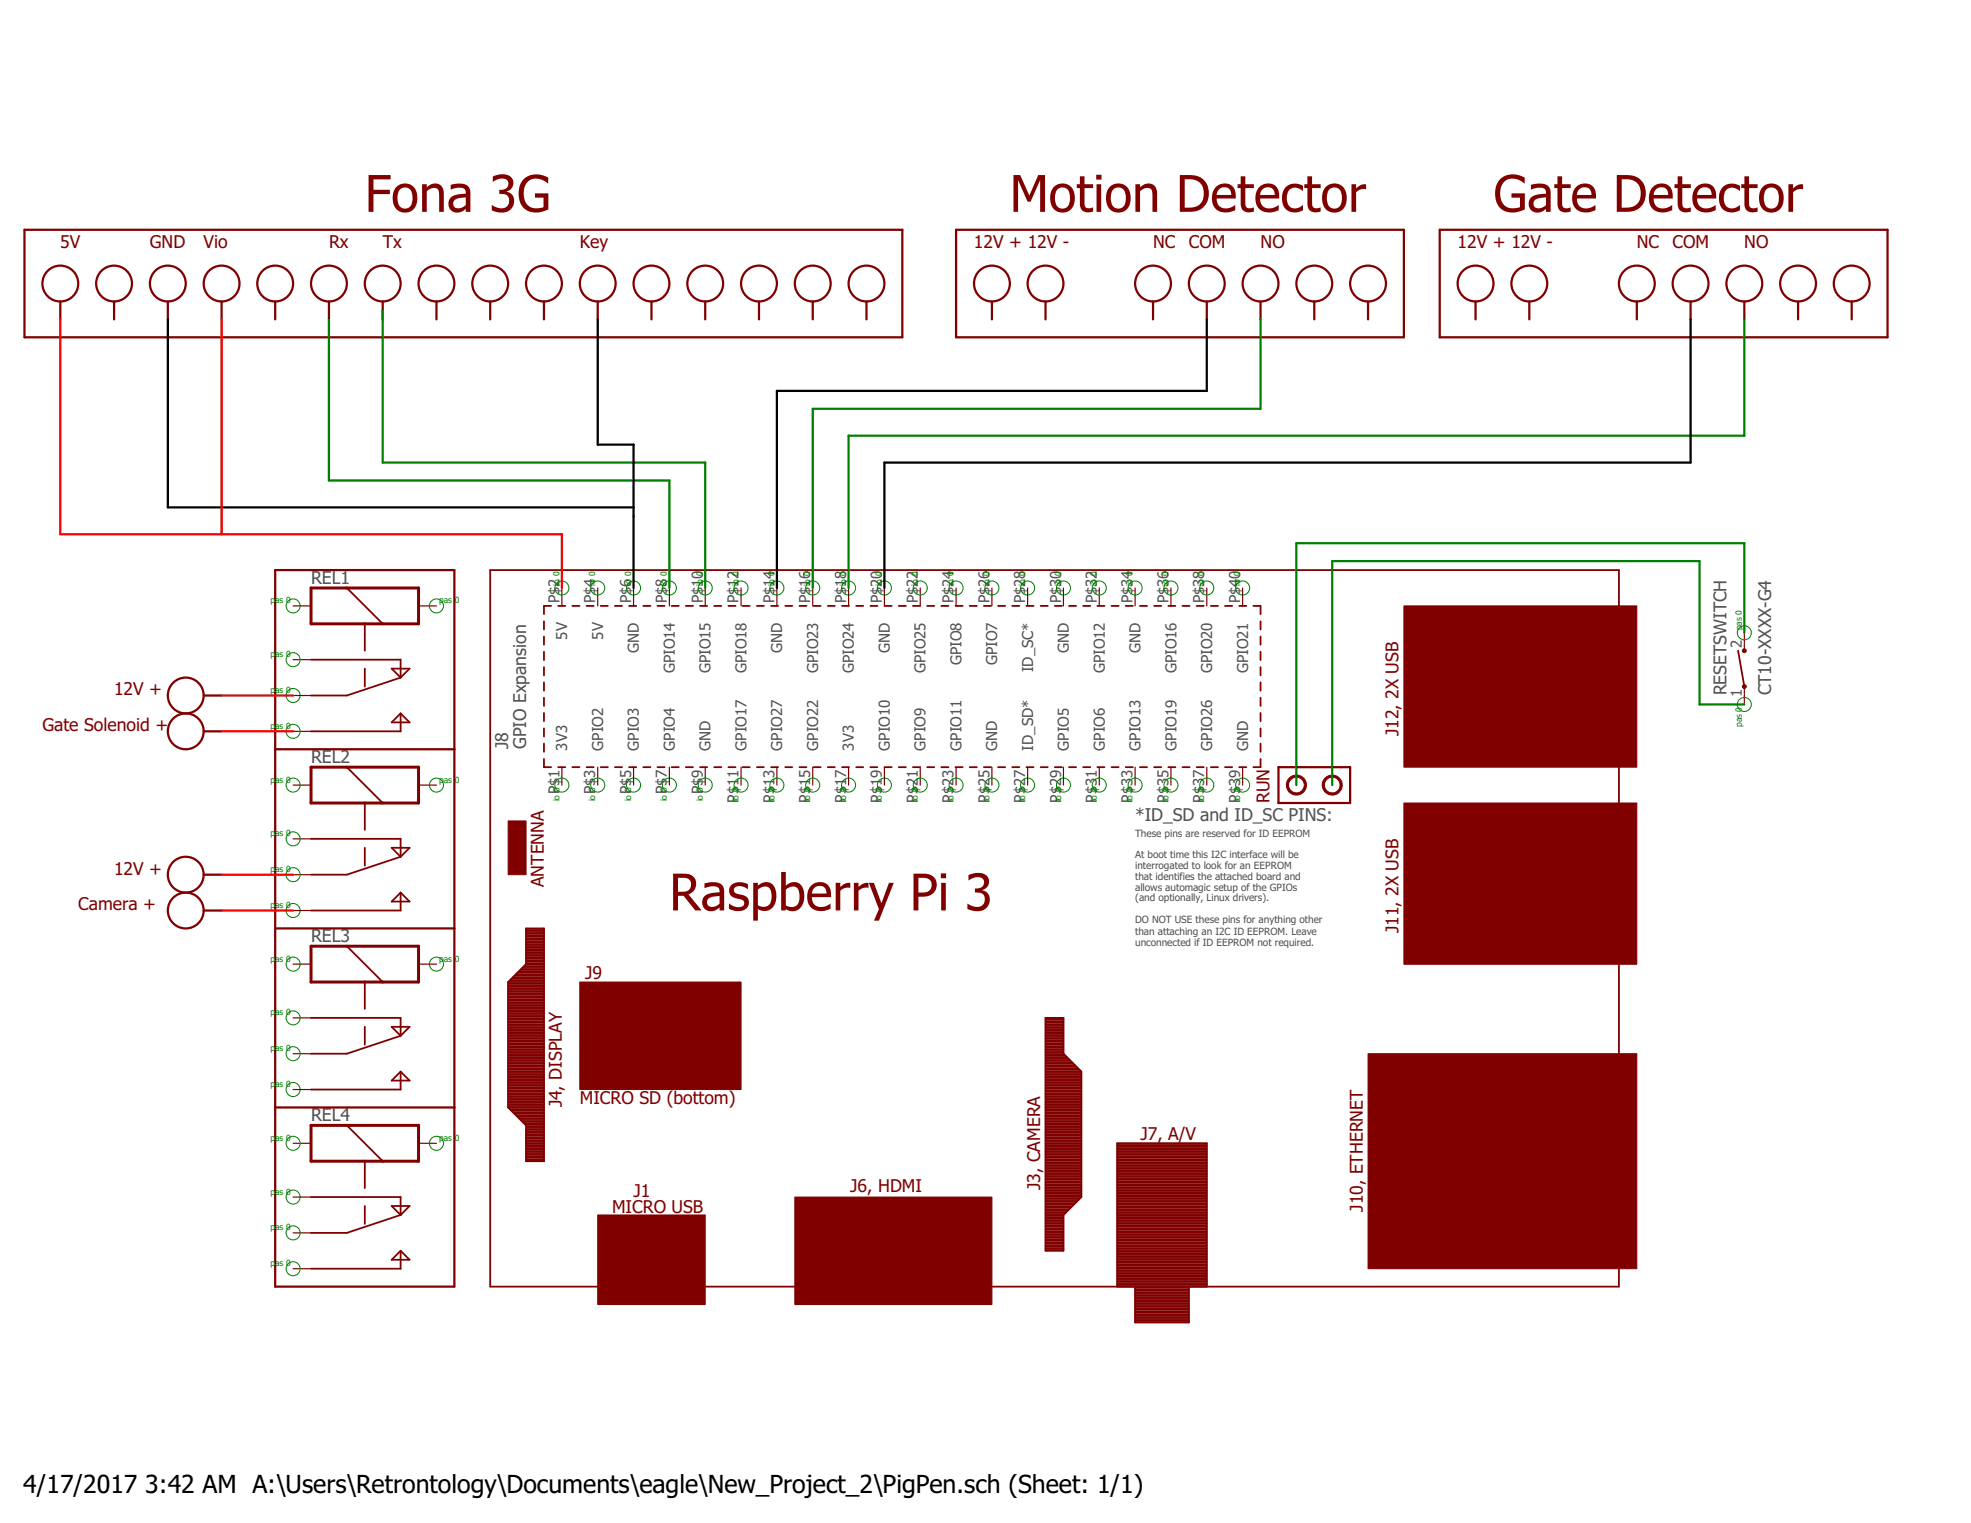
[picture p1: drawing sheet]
<svg xmlns="http://www.w3.org/2000/svg" width="279mm" height="216mm" viewBox="0 0 279 216" stroke-linecap="round" stroke-linejoin="round" font-family="sans-serif">
<g fill="none" stroke="#800000" stroke-width=".32">
<path d="M3.5 32.6h124.4v15.2h-124.4zM135.5 32.6h63.5v15.2h-63.5zM204.1 32.6h63.5v15.2h-63.5zM8.6 42.7v2.6M16.2 42.7v2.6M23.8 42.7v2.6M31.4 42.7v2.6M39 42.7v2.6M46.6 42.7v2.6M54.3 42.7v2.6M61.9 42.7v2.6M69.5 42.7v2.6"/>
<path d="M77.1 42.7v2.6M84.7 42.7v2.6M92.4 42.7v2.6M100 42.7v2.6M107.6 42.7v2.6M115.2 42.7v2.6M122.8 42.7v2.6M140.6 42.7v2.6M148.2 42.7v2.6M163.4 42.7v2.6M171.1 42.7v2.6M178.7 42.7v2.6"/>
<path d="M186.3 42.7v2.6M193.9 42.7v2.6M209.2 42.7v2.6M216.8 42.7v2.6M232 42.7v2.6M239.6 42.7v2.6M247.3 42.7v2.6M254.9 42.7v2.6M262.5 42.7v2.6M28.9 98.6h2.5M39 80.8h25.4v101.6h-25.4zM28.9 103.7h2.5"/>
<path d="M39 106.2h25.4M181.2 108.8h10.2v5h-10.2zM28.9 124h2.5M28.9 129.1h2.5M39 131.6h25.4M39 157h25.4"/>
<circle cx="8.6" cy="40.2" r="2.54"/>
<circle cx="16.2" cy="40.2" r="2.54"/>
<circle cx="23.8" cy="40.2" r="2.54"/>
<circle cx="31.4" cy="40.2" r="2.54"/>
<circle cx="39" cy="40.2" r="2.54"/>
<circle cx="46.6" cy="40.2" r="2.54"/>
<circle cx="54.2" cy="40.2" r="2.54"/>
<circle cx="61.9" cy="40.2" r="2.54"/>
<circle cx="69.5" cy="40.2" r="2.54"/>
<circle cx="77.1" cy="40.2" r="2.54"/>
<circle cx="84.7" cy="40.2" r="2.54"/>
<circle cx="92.3" cy="40.2" r="2.54"/>
<circle cx="100" cy="40.2" r="2.54"/>
<circle cx="107.6" cy="40.2" r="2.54"/>
<circle cx="115.2" cy="40.2" r="2.54"/>
<circle cx="122.8" cy="40.2" r="2.54"/>
<circle cx="140.6" cy="40.2" r="2.54"/>
<circle cx="148.2" cy="40.2" r="2.54"/>
<circle cx="163.4" cy="40.2" r="2.54"/>
<circle cx="171.1" cy="40.2" r="2.54"/>
<circle cx="178.7" cy="40.2" r="2.54"/>
<circle cx="186.3" cy="40.2" r="2.54"/>
<circle cx="193.9" cy="40.2" r="2.54"/>
<circle cx="209.2" cy="40.2" r="2.54"/>
<circle cx="216.8" cy="40.2" r="2.54"/>
<circle cx="232" cy="40.2" r="2.54"/>
<circle cx="239.6" cy="40.2" r="2.54"/>
<circle cx="247.3" cy="40.2" r="2.54"/>
<circle cx="254.9" cy="40.2" r="2.54"/>
<circle cx="262.5" cy="40.2" r="2.54"/>
<circle cx="26.3" cy="98.6" r="2.54"/>
<circle cx="26.3" cy="103.7" r="2.54"/>
<circle cx="26.3" cy="129.1" r="2.54"/>
<circle cx="26.3" cy="124" r="2.54"/>
</g>
<g fill="#800000" stroke="#800000" stroke-width=".14">
<path d="M182.7 110.3a1.43 1.43 0 0 1 2.3 .2 1.43 1.43 0 0 1-.8 2.2 1.43 1.43 0 0 1-1.8-1.4h.2a1.13 1.13 0 0 1 1.6-1.1 1.13 1.13 0 0 1 .3 1.9 1.13 1.13 0 0 1-1.8-.5l-.1-.3h-.2l.1-.7z" fill-rule="evenodd"/>
<path d="M187.8 110.3a1.43 1.43 0 0 1 2.3 .2 1.43 1.43 0 0 1-.9 2.2 1.43 1.43 0 0 1-1.8-1.4h.3a1.11 1.11 0 0 1 1.6-1.1 1.11 1.11 0 0 1 .3 1.9 1.11 1.11 0 0 1-1.8-.5l-.1-.3h-.3l.2-.7z" fill-rule="evenodd"/>
<circle cx="247.3" cy="97.3" r=".28"/>
<circle cx="247.3" cy="92.2" r=".28"/>
</g>
<g fill="none" stroke="#800000" stroke-width=".17">
<path d="M41.6 85.9h2.5M41.6 93.5h2.5M41.6 98.6h2.5M59.3 85.9h2.6M79.7 83.4v2.5M84.7 83.4v2.5M89.8 83.4v2.5M94.9 83.4v2.5M100 83.4v2.5M105.1 83.4v2.5M110.1 83.4v2.5M115.2 83.4v2.5"/>
<path d="M120.3 83.4v2.5M125.4 83.4v2.5M130.5 83.4v2.5M135.5 83.4v2.5M140.6 83.4v2.5M145.7 83.4v2.5M150.7 83.4v2.5M155.8 83.4v2.5M160.9 83.4v2.5M166 83.4v2.5M171.1 83.4v2.5M176.1 83.4v2.5"/>
<path d="M247.3 89.7v2.5M247.3 97.3v2.6M41.6 103.7h2.5M41.6 111.3h2.5M41.6 118.9h2.5M59.3 111.3h2.6M79.7 108.8v2.5M84.7 108.8v2.5M89.8 108.8v2.5M94.9 108.8v2.5M100 108.8v2.5M105.1 108.8v2.5"/>
<path d="M110.1 108.8v2.5M115.2 108.8v2.5M120.3 108.8v2.5M125.4 108.8v2.5M130.5 108.8v2.5M135.5 108.8v2.5M140.6 108.8v2.5M145.7 108.8v2.5M150.7 108.8v2.5M155.8 108.8v2.5M160.9 108.8v2.5M166 108.8v2.5"/>
<path d="M171.1 108.8v2.5M176.1 108.8v2.5M41.6 124h2.5M41.6 129.1h2.5M41.6 136.7h2.5M59.3 136.7h2.6M41.6 144.3h2.5M41.6 149.4h2.5M41.6 154.5h2.5M41.6 162.1h2.5M41.6 169.7h2.5M41.6 174.8h2.5"/>
<path d="M41.6 179.9h2.5M59.3 162.1h2.6"/>
</g>
<g fill="none" stroke="#800000" stroke-width=".25">
<path d="M44.1 93.5h12.7v2.6M49.2 83.4l5.1 5M51.7 88.4v3.8M51.7 94.8v2.5M55.5 94.8h2.6l-1.3 1.3zM56.8 96.1l-7.6 2.5h-5.1M69.5 80.8h160v101.6h-160zM77.1 88.1v1.1M77.1 90.2v1.2M77.1 92.4v1.2M77.1 94.6v1.1M77.1 96.7v1.2"/>
<path d="M77.1 98.9v1.2M78.1 85.9h-1v1.2M79.1 85.9h1M81.1 85.9h1M83.1 85.9h1.1M85.2 85.9h1M87.2 85.9h1M89.2 85.9h1M91.2 85.9h1M93.2 85.9h1M95.2 85.9h1M97.2 85.9h1"/>
<path d="M99.2 85.9h1M101.2 85.9h1.1M103.3 85.9h1M105.3 85.9h1M107.3 85.9h1M109.3 85.9h1M111.3 85.9h1M113.3 85.9h1M115.3 85.9h1M117.3 85.9h1M119.4 85.9h1M121.4 85.9h1"/>
<path d="M123.4 85.9h1M125.4 85.9h1M127.4 85.9h1M129.4 85.9h1M131.4 85.9h1M133.4 85.9h1.1M135.4 85.9h1.1M137.5 85.9h1M139.5 85.9h1M141.5 85.9h1M143.5 85.9h1M145.5 85.9h1"/>
<path d="M147.5 85.9h1M149.5 85.9h1M151.5 85.9h1M153.5 85.9h1.1M155.6 85.9h1M157.6 85.9h1M159.6 85.9h1M161.6 85.9h1M163.6 85.9h1M165.6 85.9h1M167.6 85.9h1M169.6 85.9h1"/>
<path d="M171.6 85.9h1.1M173.7 85.9h1M175.7 85.9h1M177.7 85.9h1v1.2M178.7 88.1v1.1M178.7 90.2v1.2M178.7 92.4v1.2M178.7 94.6v1.1M178.7 96.7v1.2M178.7 98.9v1.2M246.4 92.2l.9 5.1M44.1 118.9h12.7v2.6"/>
<path d="M49.2 108.8l5.1 5M51.7 113.8v3.8M56.8 101.1v2.6h-12.7M56.8 101.1l1.3 1.3h-2.6zM77.1 107.6v1.2h1M77.1 101.1v1.1M77.1 103.3v1.1M77.1 105.4v1.2M79.1 108.8h1M81.1 108.8h1M83.1 108.8h1.1M85.2 108.8h1"/>
<path d="M87.2 108.8h1M89.2 108.8h1M91.2 108.8h1M93.2 108.8h1M95.2 108.8h1M97.2 108.8h1M99.2 108.8h1M101.2 108.8h1.1M103.3 108.8h1M105.3 108.8h1M107.3 108.8h1M109.3 108.8h1"/>
<path d="M111.3 108.8h1M113.3 108.8h1M115.3 108.8h1M117.3 108.8h1M119.4 108.8h1M121.4 108.8h1M123.4 108.8h1M125.4 108.8h1M127.4 108.8h1M129.4 108.8h1M131.4 108.8h1M133.4 108.8h1.1"/>
<path d="M135.4 108.8h1.1M137.5 108.8h1M139.5 108.8h1M141.5 108.8h1M143.5 108.8h1M145.5 108.8h1M147.5 108.8h1M149.5 108.8h1M151.5 108.8h1M153.5 108.8h1.1M155.6 108.8h1M157.6 108.8h1"/>
<path d="M159.6 108.8h1M161.6 108.8h1M163.6 108.8h1M165.6 108.8h1M167.6 108.8h1M169.6 108.8h1M171.6 108.8h1.1M173.7 108.8h1M175.7 108.8h1M178.7 101.1v1.1M178.7 103.3v1.1M178.7 105.4v1.2"/>
<path d="M178.7 107.6v1.2h-1M49.2 134.1l5.1 5.1M51.7 120.2v2.5M51.7 139.2v3.8M55.5 120.2h2.6l-1.3 1.3zM56.8 126.5v2.6h-12.7M56.8 121.5l-7.6 2.5h-5.1M56.8 126.5l1.3 1.3h-2.6zM72 139.2l2.6-2.5v-5.1h2.5v33h-2.5v-5.1l-2.6-2.5M72 139.2v17.8M72 139.9h5.1M72 139.7h5.1"/>
<path d="M72 139.4h5.1M72 139.2h5.1M72.3 139h4.8M72.5 138.8h4.6M72.7 138.6h4.4M72.9 138.3h4.2M73.2 138.1h3.9M73.4 137.9h3.7M73.6 137.7h3.5M73.8 137.5h3.3M74 137.2h3.1M74.3 137h2.8"/>
<path d="M74.5 136.8h2.6M74.6 136.6h2.5M74.6 136.3h2.5M74.6 136.1h2.5M74.6 135.9h2.5M74.6 135.7h2.5M74.6 135.4h2.5M74.6 135.2h2.5M74.6 135h2.5M74.6 134.8h2.5M74.6 134.6h2.5M74.6 134.3h2.5"/>
<path d="M74.6 134.1h2.5M74.6 133.9h2.5M74.6 133.7h2.5M74.6 133.5h2.5M74.6 133.2h2.5M74.6 133h2.5M74.6 132.8h2.5M74.6 132.6h2.5M74.6 132.3h2.5M74.6 132.1h2.5M74.6 131.9h2.5M74.6 131.7h2.5"/>
<path d="M44.1 144.3h12.7v2.5M49.2 159.5l5.1 5.1M51.7 145.6v2.5M55.5 145.6h2.6l-1.3 1.2zM56.8 151.9v2.6h-12.7M56.8 146.8l-7.6 2.6h-5.1M56.8 151.9l1.3 1.3h-2.6zM72 157h5.1M72 156.8h5.1M72 156.5h5.1M72 156.3h5.1M72 156.1h5.1"/>
<path d="M72 155.9h5.1M72 155.7h5.1M72 155.4h5.1M72 155.2h5.1M72 155h5.1M72 154.8h5.1M72 154.6h5.1M72 154.3h5.1M72 154.1h5.1M72 153.9h5.1M72 153.7h5.1M72 153.4h5.1"/>
<path d="M72 153.2h5.1M72 153h5.1M72 152.8h5.1M72 152.5h5.1M72 152.3h5.1M72 152.1h5.1M72 151.9h5.1M72 151.7h5.1M72 151.4h5.1M72 151.2h5.1M72 151h5.1M72 150.8h5.1"/>
<path d="M72 150.6h5.1M72 150.3h5.1M72 150.1h5.1M72 149.9h5.1M72 149.7h5.1M72 149.4h5.1M72 149.2h5.1M72 149h5.1M72 148.8h5.1M72 148.5h5.1M72 148.3h5.1M72 148.1h5.1"/>
<path d="M72 147.9h5.1M72 147.7h5.1M72 147.4h5.1M72 147.2h5.1M72 147h5.1M72 146.8h5.1M72 146.6h5.1M72 146.3h5.1M72 146.1h5.1M72 145.9h5.1M72 145.7h5.1M72 145.4h5.1"/>
<path d="M72 145.2h5.1M72 145h5.1M72 144.8h5.1M72 144.5h5.1M72 144.3h5.1M72 144.1h5.1M72 143.9h5.1M72 143.7h5.1M72 143.4h5.1M72 143.2h5.1M72 143h5.1M72 142.8h5.1"/>
<path d="M72 142.6h5.1M72 142.3h5.1M72 142.1h5.1M72 141.9h5.1M72 141.7h5.1M72 141.4h5.1M72 141.2h5.1M72 141h5.1M72 140.8h5.1M72 140.5h5.1M72 140.3h5.1M72 140.1h5.1"/>
<path d="M72.3 157.2h4.8M72.5 157.4h4.6M72.7 157.7h4.4M72.9 157.9h4.2M73.2 158.1h3.9M73.4 158.3h3.7M73.6 158.6h3.5M73.8 158.8h3.3M74 159h3.1M74.3 159.2h2.8M74.5 159.4h2.6M74.6 159.9h2.5"/>
<path d="M74.6 159.7h2.5M148.2 159.9h5.1M148.2 159.7h5.1M148.2 159.4h5.1M148.2 159.2h5.1M148.2 159h5.1M148.2 158.8h5.1M148.2 158.6h5.1M148.2 158.3h5.1M148.2 158.1h5.1M148.2 157.9h5.1M148.2 157.7h5.1"/>
<path d="M148.2 157.4h5.1M148.2 157.2h5.1M148.2 157h5.1M148.2 156.8h5.1M148.2 156.5h5.1M148.2 156.3h5.1M148.2 156.1h5.1M148.2 155.9h5.1M148.2 155.7h5.1M148.2 155.4h5.1M148.2 155.2h5.1M148.2 155h5.1"/>
<path d="M148.2 154.8h5.1M148.2 154.6h5.1M148.2 154.3h5.1M148.2 154.1h5.1M148.2 153.9h5.1M148.2 153.7h5.1M148.2 153.4h5.1M148.2 153.2h5.1M148.2 153h5.1M148.2 152.8h5.1M148.2 152.5h5.1M148.2 152.3h5.1"/>
<path d="M148.2 152.1h5.1M148.2 151.9h5.1M148.2 151.7h4.8M148.2 151.4h4.6M148.2 151.2h4.4M148.2 151h4.2M148.2 150.8h3.9M148.2 150.6h3.7M148.2 150.3h3.5M148.2 150.1h3.3M148.2 149.9h3.1M148.2 149.7h2.8"/>
<path d="M148.2 149.4h2.6M148.2 149.2h2.5M148.2 149h2.5M148.2 148.8h2.5M148.2 148.5h2.5M148.2 148.3h2.5M148.2 148.1h2.5M148.2 147.9h2.5M148.2 147.7h2.5M148.2 147.4h2.5M148.2 147.2h2.5M148.2 147h2.5"/>
<path d="M148.2 146.8h2.5M148.2 146.6h2.5M148.2 146.3h2.5M148.2 146.1h2.5M148.2 145.9h2.5M148.2 145.7h2.5M148.2 145.4h2.5M148.2 145.2h2.5M148.2 145h2.5M148.2 144.8h2.5M148.2 144.5h2.5M148.2 144.3h2.5"/>
<path d="M148.2 144.3h2.5v5.1l2.6 2.5v17.8l-2.6 2.5v5.1h-2.5zM44.1 169.7h12.7v2.5M51.7 164.6v3.8M51.7 171v2.5M55.5 171h2.6l-1.3 1.2zM56.8 172.2l-7.6 2.6h-5.1M56.8 177.3v2.6h-12.7M56.8 177.3l1.3 1.3h-2.6zM74.6 164.5h2.5M74.6 164.3h2.5M74.6 164.1h2.5M74.6 163.9h2.5"/>
<path d="M74.6 163.7h2.5M74.6 163.4h2.5M74.6 163.2h2.5M74.6 163h2.5M74.6 162.8h2.5M74.6 162.6h2.5M74.6 162.3h2.5M74.6 162.1h2.5M74.6 161.9h2.5M74.6 161.7h2.5M74.6 161.4h2.5M74.6 161.2h2.5"/>
<path d="M74.6 161h2.5M74.6 160.8h2.5M74.6 160.5h2.5M74.6 160.3h2.5M74.6 160.1h2.5M148.2 164.5h5.1M148.2 164.3h5.1M148.2 164.1h5.1M148.2 163.9h5.1M148.2 163.7h5.1M148.2 163.4h5.1M148.2 163.2h5.1"/>
<path d="M148.2 163h5.1M148.2 162.8h5.1M148.2 162.6h5.1M148.2 162.3h5.1M148.2 162.1h5.1M148.2 161.9h5.1M148.2 161.7h5.1M148.2 161.4h5.1M148.2 161.2h5.1M148.2 161h5.1M148.2 160.8h5.1M148.2 160.5h5.1"/>
<path d="M148.2 160.3h5.1M148.2 160.1h5.1M148.2 177.2h2.5M148.2 177h2.5M148.2 176.8h2.5M148.2 176.6h2.5M148.2 176.3h2.5M148.2 176.1h2.5M148.2 175.9h2.5M148.2 175.7h2.5M148.2 175.4h2.5M148.2 175.2h2.5"/>
<path d="M148.2 175h2.5M148.2 174.8h2.5M148.2 174.6h2.5M148.2 174.3h2.5M148.2 174.1h2.5M148.2 173.9h2.5M148.2 173.7h2.5M148.2 173.4h2.5M148.2 173.2h2.5M148.2 173h2.5M148.2 172.8h2.5M148.2 172.6h2.5"/>
<path d="M148.2 172.3h2.5M148.2 172.1h2.7M148.2 171.9h2.9M148.2 171.7h3.1M148.2 171.4h3.4M148.2 171.2h3.6M148.2 171h3.8M148.2 170.8h4M148.2 170.6h4.2M148.2 170.3h4.5M148.2 170.1h4.7M148.2 169.9h4.9"/>
<path d="M148.2 169.7h5.1M148.2 169.4h5.1M148.2 169.2h5.1M148.2 169h5.1M148.2 168.8h5.1M148.2 168.6h5.1M148.2 168.3h5.1M148.2 168.1h5.1M148.2 167.9h5.1M148.2 167.7h5.1M148.2 167.4h5.1M148.2 167.2h5.1"/>
<path d="M148.2 167h5.1M148.2 166.8h5.1M148.2 166.6h5.1M148.2 166.3h5.1M148.2 166.1h5.1M148.2 165.9h5.1M148.2 165.7h5.1M148.2 165.4h5.1M148.2 165.2h5.1M148.2 165h5.1M148.2 164.8h5.1M158.4 164.5h12.7"/>
<path d="M158.4 164.3h12.7M158.4 164.1h12.7M158.4 163.9h12.7M158.4 163.7h12.7M158.4 163.4h12.7M158.4 163.2h12.7M158.4 163h12.7M158.4 162.8h12.7M158.4 162.6h12.7M158.4 162.3h12.7M158.4 162.1h12.7M158.4 177.2h12.7"/>
<path d="M158.4 177h12.7M158.4 176.8h12.7M158.4 176.6h12.7M158.4 176.3h12.7M158.4 176.1h12.7M158.4 175.9h12.7M158.4 175.7h12.7M158.4 175.4h12.7M158.4 175.2h12.7M158.4 175h12.7M158.4 174.8h12.7M158.4 174.6h12.7"/>
<path d="M158.4 174.3h12.7M158.4 174.1h12.7M158.4 173.9h12.7M158.4 173.7h12.7M158.4 173.4h12.7M158.4 173.2h12.7M158.4 173h12.7M158.4 172.8h12.7M158.4 172.6h12.7M158.4 172.3h12.7M158.4 172.1h12.7M158.4 171.9h12.7"/>
<path d="M158.4 171.7h12.7M158.4 171.4h12.7M158.4 171.2h12.7M158.4 171h12.7M158.4 170.8h12.7M158.4 170.6h12.7M158.4 170.3h12.7M158.4 170.1h12.7M158.4 169.9h12.7M158.4 169.7h12.7M158.4 169.4h12.7M158.4 169.2h12.7"/>
<path d="M158.4 169h12.7M158.4 168.8h12.7M158.4 168.6h12.7M158.4 168.3h12.7M158.4 168.1h12.7M158.4 167.9h12.7M158.4 167.7h12.7M158.4 167.4h12.7M158.4 167.2h12.7M158.4 167h12.7M158.4 166.8h12.7M158.4 166.6h12.7"/>
<path d="M158.4 166.3h12.7M158.4 166.1h12.7M158.4 165.9h12.7M158.4 165.7h12.7M158.4 165.4h12.7M158.4 165.2h12.7M158.4 165h12.7M158.4 164.8h12.7M158.4 179.9h12.7M158.4 179.7h12.7M158.4 179.4h12.7M158.4 179.2h12.7"/>
<path d="M158.4 179h12.7M158.4 178.8h12.7M158.4 178.5h12.7M158.4 178.3h12.7M158.4 178.1h12.7M158.4 177.9h12.7M158.4 177.7h12.7M158.4 177.4h12.7M158.4 182.4v-20.3h12.7v20.3M158.4 182.3h12.7M158.4 182.1h12.7M158.4 181.9h12.7"/>
<path d="M158.4 181.7h12.7M158.4 181.4h12.7M158.4 181.2h12.7M158.4 181h12.7M158.4 180.8h12.7M158.4 180.6h12.7M158.4 180.3h12.7M158.4 180.1h12.7M160.9 182.4v5.1h7.6v-5.1M160.9 187.4h7.6M160.9 187.2h7.6M160.9 187h7.6"/>
<path d="M160.9 186.8h7.6M160.9 186.5h7.6M160.9 186.3h7.6M160.9 186.1h7.6M160.9 185.9h7.6M160.9 185.7h7.6M160.9 185.4h7.6M160.9 185.2h7.6M160.9 185h7.6M160.9 184.8h7.6M160.9 184.6h7.6M160.9 184.3h7.6"/>
<path d="M160.9 184.1h7.6M160.9 183.9h7.6M160.9 183.7h7.6M160.9 183.4h7.6M160.9 183.2h7.6M160.9 183h7.6M160.9 182.8h7.6M160.9 182.5h7.6"/>
</g>
<g fill="#800000" stroke="#800000" stroke-width=".14">
<path d="M84.7 172.2h15.3v12.7h-15.3z"/>
<path d="M112.7 169.7h27.9v15.2h-27.9z"/>
<path d="M193.9 149.4h38.1v30.5h-38.1z"/>
<path d="M199 113.8h33v22.9h-33z"/>
<path d="M199 85.9h33v22.9h-33z"/>
<path d="M82.2 139.2h22.9v15.3h-22.9z"/>
<path d="M72 116.4h2.6v7.6h-2.6z"/>
</g>
<path d="M44.1 83.4h15.2v5h-15.2zM44.1 108.8h15.2v5h-15.2zM44.1 134.1h15.2v5.1h-15.2zM44.1 159.5h15.2v5.1h-15.2z" fill="none" stroke="#800000" stroke-width=".42"/>
<path d="M46.6 45.3v22.8h48.3v15.3M54.3 44v21.6h45.7v17.8M178.7 45.3v12.7h-63.5v25.4M247.3 45.3v16.5h-127v21.6M247.3 89.7v-12.7h-63.5v34.3M247.3 99.9h-6.4v-20.4h-52.1v31.8" fill="none" stroke="#008000" stroke-width=".32"/>
<g fill="none" stroke="#008000" stroke-width=".14">
<circle cx="41.6" cy="93.5" r=".99"/>
<circle cx="41.6" cy="98.6" r=".99"/>
<circle cx="41.6" cy="85.9" r=".99"/>
<circle cx="61.9" cy="85.9" r=".99"/>
<circle cx="79.7" cy="83.4" r=".99"/>
<circle cx="84.7" cy="83.4" r=".99"/>
<circle cx="89.8" cy="83.4" r=".99"/>
<circle cx="94.9" cy="83.4" r=".99"/>
<circle cx="100" cy="83.4" r=".99"/>
<circle cx="105.1" cy="83.4" r=".99"/>
<circle cx="110.1" cy="83.4" r=".99"/>
<circle cx="115.2" cy="83.4" r=".99"/>
<circle cx="120.3" cy="83.4" r=".99"/>
<circle cx="125.4" cy="83.4" r=".99"/>
<circle cx="130.5" cy="83.4" r=".99"/>
<circle cx="135.5" cy="83.4" r=".99"/>
<circle cx="140.6" cy="83.4" r=".99"/>
<circle cx="145.7" cy="83.4" r=".99"/>
<circle cx="150.7" cy="83.4" r=".99"/>
<circle cx="155.8" cy="83.4" r=".99"/>
<circle cx="160.9" cy="83.4" r=".99"/>
<circle cx="166" cy="83.4" r=".99"/>
<circle cx="171.1" cy="83.4" r=".99"/>
<circle cx="176.1" cy="83.4" r=".99"/>
<circle cx="247.3" cy="89.7" r=".99"/>
<circle cx="247.3" cy="99.9" r=".99"/>
<circle cx="41.6" cy="103.7" r=".99"/>
<circle cx="41.6" cy="118.9" r=".99"/>
<circle cx="41.6" cy="111.3" r=".99"/>
<circle cx="61.9" cy="111.3" r=".99"/>
<circle cx="79.7" cy="111.3" r=".99"/>
<circle cx="84.7" cy="111.3" r=".99"/>
<circle cx="89.8" cy="111.3" r=".99"/>
<circle cx="94.9" cy="111.3" r=".99"/>
<circle cx="100" cy="111.3" r=".99"/>
<circle cx="105.1" cy="111.3" r=".99"/>
<circle cx="110.1" cy="111.3" r=".99"/>
<circle cx="115.2" cy="111.3" r=".99"/>
<circle cx="120.3" cy="111.3" r=".99"/>
<circle cx="125.4" cy="111.3" r=".99"/>
<circle cx="130.5" cy="111.3" r=".99"/>
<circle cx="135.5" cy="111.3" r=".99"/>
<circle cx="140.6" cy="111.3" r=".99"/>
<circle cx="145.7" cy="111.3" r=".99"/>
<circle cx="150.7" cy="111.3" r=".99"/>
<circle cx="155.8" cy="111.3" r=".99"/>
<circle cx="160.9" cy="111.3" r=".99"/>
<circle cx="166" cy="111.3" r=".99"/>
<circle cx="171.1" cy="111.3" r=".99"/>
<circle cx="176.1" cy="111.3" r=".99"/>
<circle cx="41.6" cy="124" r=".99"/>
<circle cx="41.6" cy="136.7" r=".99"/>
<circle cx="41.6" cy="129.1" r=".99"/>
<circle cx="61.9" cy="136.7" r=".99"/>
<circle cx="41.6" cy="144.3" r=".99"/>
<circle cx="41.6" cy="154.5" r=".99"/>
<circle cx="41.6" cy="149.4" r=".99"/>
<circle cx="41.6" cy="169.7" r=".99"/>
<circle cx="41.6" cy="162.1" r=".99"/>
<circle cx="41.6" cy="174.8" r=".99"/>
<circle cx="41.6" cy="179.9" r=".99"/>
<circle cx="61.9" cy="162.1" r=".99"/>
</g>
<path d="M23.8 45.3v26.6h66M84.7 45.3v17.7h5.1v20.4M171.1 45.3v10.1h-61v28M239.6 45.3v20.3h-114.2v17.8" fill="none" stroke="#000" stroke-width=".32"/>
<path d="M8.6 45.3v30.4h71.1v7.7M31.4 45.3v30.4M31.4 98.6h10.2M31.4 103.7h10.2M31.4 124h10.2M31.4 129.1h10.2" fill="none" stroke="#f00" stroke-width=".32"/>
<g font-size="7.2" fill="#800000">
<text x="51.7" y="30">Fona 3G</text>
<text x="143.1" y="30">Motion Detector</text>
<text x="211.7" y="30">Gate Detector</text>
<text x="94.9" y="129.1">Raspberry Pi 3</text>
</g>
<g font-size="3.5">
<text x="3.3" y="211.6">4/17/2017</text>
<text x="20.6" y="211.6">3:42 AM A:\Users\Retrontology\Documents\eagle\New_Project_2\PigPen.sch (Sheet: 1/1)</text>
</g>
<g font-size="2.5" fill="#800000">
<text x="8.5" y="35.1">5V</text>
<text x="21.2" y="35.1">GND</text>
<text x="28.9" y="35.1">Vio</text>
<text x="46.6" y="35.1">Rx</text>
<text x="54.3" y="35.1">Tx</text>
<text x="82.2" y="35.1">Key</text>
<text x="138.1" y="35.1">12V + 12V -</text>
<text x="163.5" y="35.1">NC</text>
<text x="168.5" y="35.1">COM</text>
<text x="178.7" y="35.1">NO</text>
<text x="206.6" y="35.1">12V + 12V -</text>
<text x="232" y="35.1">NC</text>
<text x="237.1" y="35.1">COM</text>
<text x="247.3" y="35.1">NO</text>
<text x="16.2" y="98.6">12V +</text>
<text x="6" y="103.7">Gate Solenoid +</text>
<text x="198.2" y="104.4" transform="rotate(-90 198.2 104.4)">J12, 2X USB</text>
<text x="180" y="113.8" transform="rotate(-90 180 113.8)">RUN</text>
<text x="16.2" y="124">12V +</text>
<text x="77.1" y="125.8" transform="rotate(-90 77.1 125.8)">ANTENNA</text>
<text x="11.1" y="129.1">Camera +</text>
<text x="198.2" y="132.3" transform="rotate(-90 198.2 132.3)">J11, 2X USB</text>
<text x="83" y="138.7">J9</text>
<text x="79.7" y="157" transform="rotate(-90 79.7 157)">J4, DISPLAY</text>
<text x="82.2" y="156.5">MICRO SD (bottom)</text>
<text x="161.7" y="161.6">J7, A/V</text>
<text x="86.8" y="172">MICRO USB</text>
<text x="89.8" y="169.7">J1</text>
<text x="120.5" y="168.9">J6, HDMI</text>
<text x="147.5" y="168.7" transform="rotate(-90 147.5 168.7)">J3, CAMERA</text>
<text x="193.2" y="171.8" transform="rotate(-90 193.2 171.8)">J10, ETHERNET</text>
</g>
<g font-size="2.5" fill="#505050">
<text x="44.1" y="82.7">REL1</text>
<text x="244.7" y="98.6" transform="rotate(-90 244.7 98.6)">RESETSWITCH</text>
<text x="251.1" y="98.6" transform="rotate(-90 251.1 98.6)">CT10-XXXX-G4</text>
<text x="72" y="106.2" transform="rotate(-90 72 106.2)">J8</text>
<text x="74.6" y="106.2" transform="rotate(-90 74.6 106.2)">GPIO Expansion</text>
<text x="44.1" y="108.1">REL2</text>
<text x="160.9" y="116.4">*ID_SD and ID_SC PINS:</text>
<text x="44.1" y="133.5">REL3</text>
<text x="44.1" y="158.9">REL4</text>
</g>
<g font-size="2.1" fill="#505050">
<text x="79.3" y="85.5" transform="rotate(-90 79.3 85.5)">P$2</text>
<text x="84.4" y="85.5" transform="rotate(-90 84.4 85.5)">P$4</text>
<text x="89.5" y="85.5" transform="rotate(-90 89.5 85.5)">P$6</text>
<text x="94.5" y="85.5" transform="rotate(-90 94.5 85.5)">P$8</text>
<text x="99.6" y="85.5" transform="rotate(-90 99.6 85.5)">P$10</text>
<text x="104.7" y="85.5" transform="rotate(-90 104.7 85.5)">P$12</text>
<text x="109.8" y="85.5" transform="rotate(-90 109.8 85.5)">P$14</text>
<text x="114.8" y="85.5" transform="rotate(-90 114.8 85.5)">P$16</text>
<text x="119.9" y="85.5" transform="rotate(-90 119.9 85.5)">P$18</text>
<text x="125" y="85.5" transform="rotate(-90 125 85.5)">P$20</text>
<text x="130.1" y="85.5" transform="rotate(-90 130.1 85.5)">P$22</text>
<text x="135.2" y="85.5" transform="rotate(-90 135.2 85.5)">P$24</text>
<text x="140.2" y="85.5" transform="rotate(-90 140.2 85.5)">P$26</text>
<text x="145.3" y="85.5" transform="rotate(-90 145.3 85.5)">P$28</text>
<text x="150.4" y="85.5" transform="rotate(-90 150.4 85.5)">P$30</text>
<text x="155.5" y="85.5" transform="rotate(-90 155.5 85.5)">P$32</text>
<text x="160.6" y="85.5" transform="rotate(-90 160.6 85.5)">P$34</text>
<text x="165.6" y="85.5" transform="rotate(-90 165.6 85.5)">P$36</text>
<text x="170.7" y="85.5" transform="rotate(-90 170.7 85.5)">P$38</text>
<text x="175.8" y="85.5" transform="rotate(-90 175.8 85.5)">P$40</text>
<text x="80.4" y="90.7" transform="rotate(-90 80.4 90.7)">5V</text>
<text x="85.5" y="90.7" transform="rotate(-90 85.5 90.7)">5V</text>
<text x="90.6" y="92.5" transform="rotate(-90 90.6 92.5)">GND</text>
<text x="95.7" y="95.5" transform="rotate(-90 95.7 95.5)">GPIO14</text>
<text x="100.7" y="95.5" transform="rotate(-90 100.7 95.5)">GPIO15</text>
<text x="105.8" y="95.5" transform="rotate(-90 105.8 95.5)">GPIO18</text>
<text x="110.9" y="92.5" transform="rotate(-90 110.9 92.5)">GND</text>
<text x="116" y="95.5" transform="rotate(-90 116 95.5)">GPIO23</text>
<text x="121" y="95.5" transform="rotate(-90 121 95.5)">GPIO24</text>
<text x="126.1" y="92.5" transform="rotate(-90 126.1 92.5)">GND</text>
<text x="131.2" y="95.5" transform="rotate(-90 131.2 95.5)">GPIO25</text>
<text x="136.3" y="94.3" transform="rotate(-90 136.3 94.3)">GPIO8</text>
<text x="141.4" y="94.3" transform="rotate(-90 141.4 94.3)">GPIO7</text>
<text x="146.4" y="95.3" transform="rotate(-90 146.4 95.3)">ID_SC*</text>
<text x="151.5" y="92.5" transform="rotate(-90 151.5 92.5)">GND</text>
<text x="156.6" y="95.5" transform="rotate(-90 156.6 95.5)">GPIO12</text>
<text x="161.7" y="92.5" transform="rotate(-90 161.7 92.5)">GND</text>
<text x="166.8" y="95.5" transform="rotate(-90 166.8 95.5)">GPIO16</text>
<text x="171.8" y="95.5" transform="rotate(-90 171.8 95.5)">GPIO20</text>
<text x="176.9" y="95.5" transform="rotate(-90 176.9 95.5)">GPIO21</text>
<text x="246.9" y="91.9" transform="rotate(-90 246.9 91.9)">2</text>
<text x="246.9" y="98.8" transform="rotate(-90 246.9 98.8)">1</text>
<text x="80.4" y="106.4" transform="rotate(-90 80.4 106.4)">3V3</text>
<text x="85.5" y="106.4" transform="rotate(-90 85.5 106.4)">GPIO2</text>
<text x="90.6" y="106.4" transform="rotate(-90 90.6 106.4)">GPIO3</text>
<text x="95.7" y="106.4" transform="rotate(-90 95.7 106.4)">GPIO4</text>
<text x="100.7" y="106.4" transform="rotate(-90 100.7 106.4)">GND</text>
<text x="105.8" y="106.4" transform="rotate(-90 105.8 106.4)">GPIO17</text>
<text x="110.9" y="106.4" transform="rotate(-90 110.9 106.4)">GPIO27</text>
<text x="116" y="106.4" transform="rotate(-90 116 106.4)">GPIO22</text>
<text x="121" y="106.4" transform="rotate(-90 121 106.4)">3V3</text>
<text x="126.1" y="106.4" transform="rotate(-90 126.1 106.4)">GPIO10</text>
<text x="131.2" y="106.4" transform="rotate(-90 131.2 106.4)">GPIO9</text>
<text x="136.3" y="106.4" transform="rotate(-90 136.3 106.4)">GPIO11</text>
<text x="141.4" y="106.4" transform="rotate(-90 141.4 106.4)">GND</text>
<text x="146.4" y="106.4" transform="rotate(-90 146.4 106.4)">ID_SD*</text>
<text x="151.5" y="106.4" transform="rotate(-90 151.5 106.4)">GPIO5</text>
<text x="156.6" y="106.4" transform="rotate(-90 156.6 106.4)">GPIO6</text>
<text x="161.7" y="106.4" transform="rotate(-90 161.7 106.4)">GPIO13</text>
<text x="166.8" y="106.4" transform="rotate(-90 166.8 106.4)">GPIO19</text>
<text x="171.8" y="106.4" transform="rotate(-90 171.8 106.4)">GPIO26</text>
<text x="176.9" y="106.4" transform="rotate(-90 176.9 106.4)">GND</text>
<text x="79.3" y="112.6" transform="rotate(-90 79.3 112.6)">P$1</text>
<text x="84.4" y="112.6" transform="rotate(-90 84.4 112.6)">P$3</text>
<text x="89.5" y="112.6" transform="rotate(-90 89.5 112.6)">P$5</text>
<text x="94.5" y="112.6" transform="rotate(-90 94.5 112.6)">P$7</text>
<text x="99.6" y="112.6" transform="rotate(-90 99.6 112.6)">P$9</text>
<text x="104.7" y="113.8" transform="rotate(-90 104.7 113.8)">P$11</text>
<text x="109.8" y="113.8" transform="rotate(-90 109.8 113.8)">P$13</text>
<text x="114.8" y="113.8" transform="rotate(-90 114.8 113.8)">P$15</text>
<text x="119.9" y="113.8" transform="rotate(-90 119.9 113.8)">P$17</text>
<text x="125" y="113.8" transform="rotate(-90 125 113.8)">P$19</text>
<text x="130.1" y="113.8" transform="rotate(-90 130.1 113.8)">P$21</text>
<text x="135.2" y="113.8" transform="rotate(-90 135.2 113.8)">P$23</text>
<text x="140.2" y="113.8" transform="rotate(-90 140.2 113.8)">P$25</text>
<text x="145.3" y="113.8" transform="rotate(-90 145.3 113.8)">P$27</text>
<text x="150.4" y="113.8" transform="rotate(-90 150.4 113.8)">P$29</text>
<text x="155.5" y="113.8" transform="rotate(-90 155.5 113.8)">P$31</text>
<text x="160.6" y="113.8" transform="rotate(-90 160.6 113.8)">P$33</text>
<text x="165.6" y="113.8" transform="rotate(-90 165.6 113.8)">P$35</text>
<text x="170.7" y="113.8" transform="rotate(-90 170.7 113.8)">P$37</text>
<text x="175.8" y="113.8" transform="rotate(-90 175.8 113.8)">P$39</text>
</g>
<g font-size="1.4" fill="#505050">
<text x="160.9" y="118.7">These pins are reserved for ID EEPROM</text>
<text x="160.9" y="121.7">At boot time this I2C interface will be</text>
<text x="160.9" y="123.2">interrogated to look for an EEPROM</text>
<text x="160.9" y="124.7">that identifies the attached board and</text>
<text x="160.9" y="126.3">allows automagic setup of the GPIOs</text>
<text x="160.9" y="127.8">(and optionally, Linux drivers).</text>
<text x="160.9" y="130.9">DO NOT USE these pins for anything other</text>
<text x="160.9" y="132.5">than attaching an I2C ID EEPROM. Leave</text>
<text x="160.9" y="134.1">unconnected if ID EEPROM not required.</text>
</g>
<g font-size="1.2" fill="#008000">
<text x="79.3" y="83" transform="rotate(-90 79.3 83)">io 0</text>
<text x="84.4" y="83" transform="rotate(-90 84.4 83)">io 0</text>
<text x="89.5" y="83" transform="rotate(-90 89.5 83)">io 0</text>
<text x="94.5" y="83" transform="rotate(-90 94.5 83)">io 0</text>
<text x="99.6" y="83" transform="rotate(-90 99.6 83)">io 0</text>
<text x="104.7" y="83" transform="rotate(-90 104.7 83)">io 0</text>
<text x="109.8" y="83" transform="rotate(-90 109.8 83)">io 0</text>
<text x="114.8" y="83" transform="rotate(-90 114.8 83)">io 0</text>
<text x="119.9" y="83" transform="rotate(-90 119.9 83)">io 0</text>
<text x="125" y="83" transform="rotate(-90 125 83)">io 0</text>
<text x="130.1" y="83" transform="rotate(-90 130.1 83)">io 0</text>
<text x="135.2" y="83" transform="rotate(-90 135.2 83)">io 0</text>
<text x="140.2" y="83" transform="rotate(-90 140.2 83)">io 0</text>
<text x="145.3" y="83" transform="rotate(-90 145.3 83)">io 0</text>
<text x="150.4" y="83" transform="rotate(-90 150.4 83)">io 0</text>
<text x="155.5" y="83" transform="rotate(-90 155.5 83)">io 0</text>
<text x="160.6" y="83" transform="rotate(-90 160.6 83)">io 0</text>
<text x="165.6" y="83" transform="rotate(-90 165.6 83)">io 0</text>
<text x="170.7" y="83" transform="rotate(-90 170.7 83)">io 0</text>
<text x="175.8" y="83" transform="rotate(-90 175.8 83)">io 0</text>
<text x="38.3" y="85.5">pas 0</text>
<text x="62.2" y="85.5">pas</text>
<text x="64.5" y="85.5">0</text>
<text x="246.9" y="89.3" transform="rotate(-90 246.9 89.3)">pas 0</text>
<text x="38.3" y="93.2">pas 0</text>
<text x="38.3" y="98.2">pas 0</text>
<text x="38.3" y="103.3">pas 0</text>
<text x="246.9" y="103.1" transform="rotate(-90 246.9 103.1)">pas 0</text>
<text x="38.3" y="110.9">pas 0</text>
<text x="62.2" y="110.9">pas</text>
<text x="64.5" y="110.9">0</text>
<text x="79.3" y="113.6" transform="rotate(-90 79.3 113.6)">io 0</text>
<text x="84.4" y="113.6" transform="rotate(-90 84.4 113.6)">io 0</text>
<text x="89.5" y="113.6" transform="rotate(-90 89.5 113.6)">io 0</text>
<text x="94.5" y="113.6" transform="rotate(-90 94.5 113.6)">io 0</text>
<text x="99.6" y="113.6" transform="rotate(-90 99.6 113.6)">io 0</text>
<text x="104.7" y="113.6" transform="rotate(-90 104.7 113.6)">io 0</text>
<text x="109.8" y="113.6" transform="rotate(-90 109.8 113.6)">io 0</text>
<text x="114.8" y="113.6" transform="rotate(-90 114.8 113.6)">io 0</text>
<text x="119.9" y="113.6" transform="rotate(-90 119.9 113.6)">io 0</text>
<text x="125" y="113.6" transform="rotate(-90 125 113.6)">io 0</text>
<text x="130.1" y="113.6" transform="rotate(-90 130.1 113.6)">io 0</text>
<text x="135.2" y="113.6" transform="rotate(-90 135.2 113.6)">io 0</text>
<text x="140.2" y="113.6" transform="rotate(-90 140.2 113.6)">io 0</text>
<text x="145.3" y="113.6" transform="rotate(-90 145.3 113.6)">io 0</text>
<text x="150.4" y="113.6" transform="rotate(-90 150.4 113.6)">io 0</text>
<text x="155.5" y="113.6" transform="rotate(-90 155.5 113.6)">io 0</text>
<text x="160.6" y="113.6" transform="rotate(-90 160.6 113.6)">io 0</text>
<text x="165.6" y="113.6" transform="rotate(-90 165.6 113.6)">io 0</text>
<text x="170.7" y="113.6" transform="rotate(-90 170.7 113.6)">io 0</text>
<text x="175.8" y="113.6" transform="rotate(-90 175.8 113.6)">io 0</text>
<text x="38.3" y="118.6">pas 0</text>
<text x="38.3" y="123.6">pas 0</text>
<text x="38.3" y="128.7">pas 0</text>
<text x="38.3" y="136.3">pas 0</text>
<text x="62.2" y="136.3">pas</text>
<text x="64.5" y="136.3">0</text>
<text x="38.3" y="143.9">pas 0</text>
<text x="38.3" y="149">pas 0</text>
<text x="38.3" y="154.1">pas 0</text>
<text x="38.3" y="161.7">pas 0</text>
<text x="62.2" y="161.7">pas</text>
<text x="64.5" y="161.7">0</text>
<text x="38.3" y="169.3">pas 0</text>
<text x="38.3" y="174.4">pas 0</text>
<text x="38.3" y="179.5">pas 0</text>
</g>
</svg>
